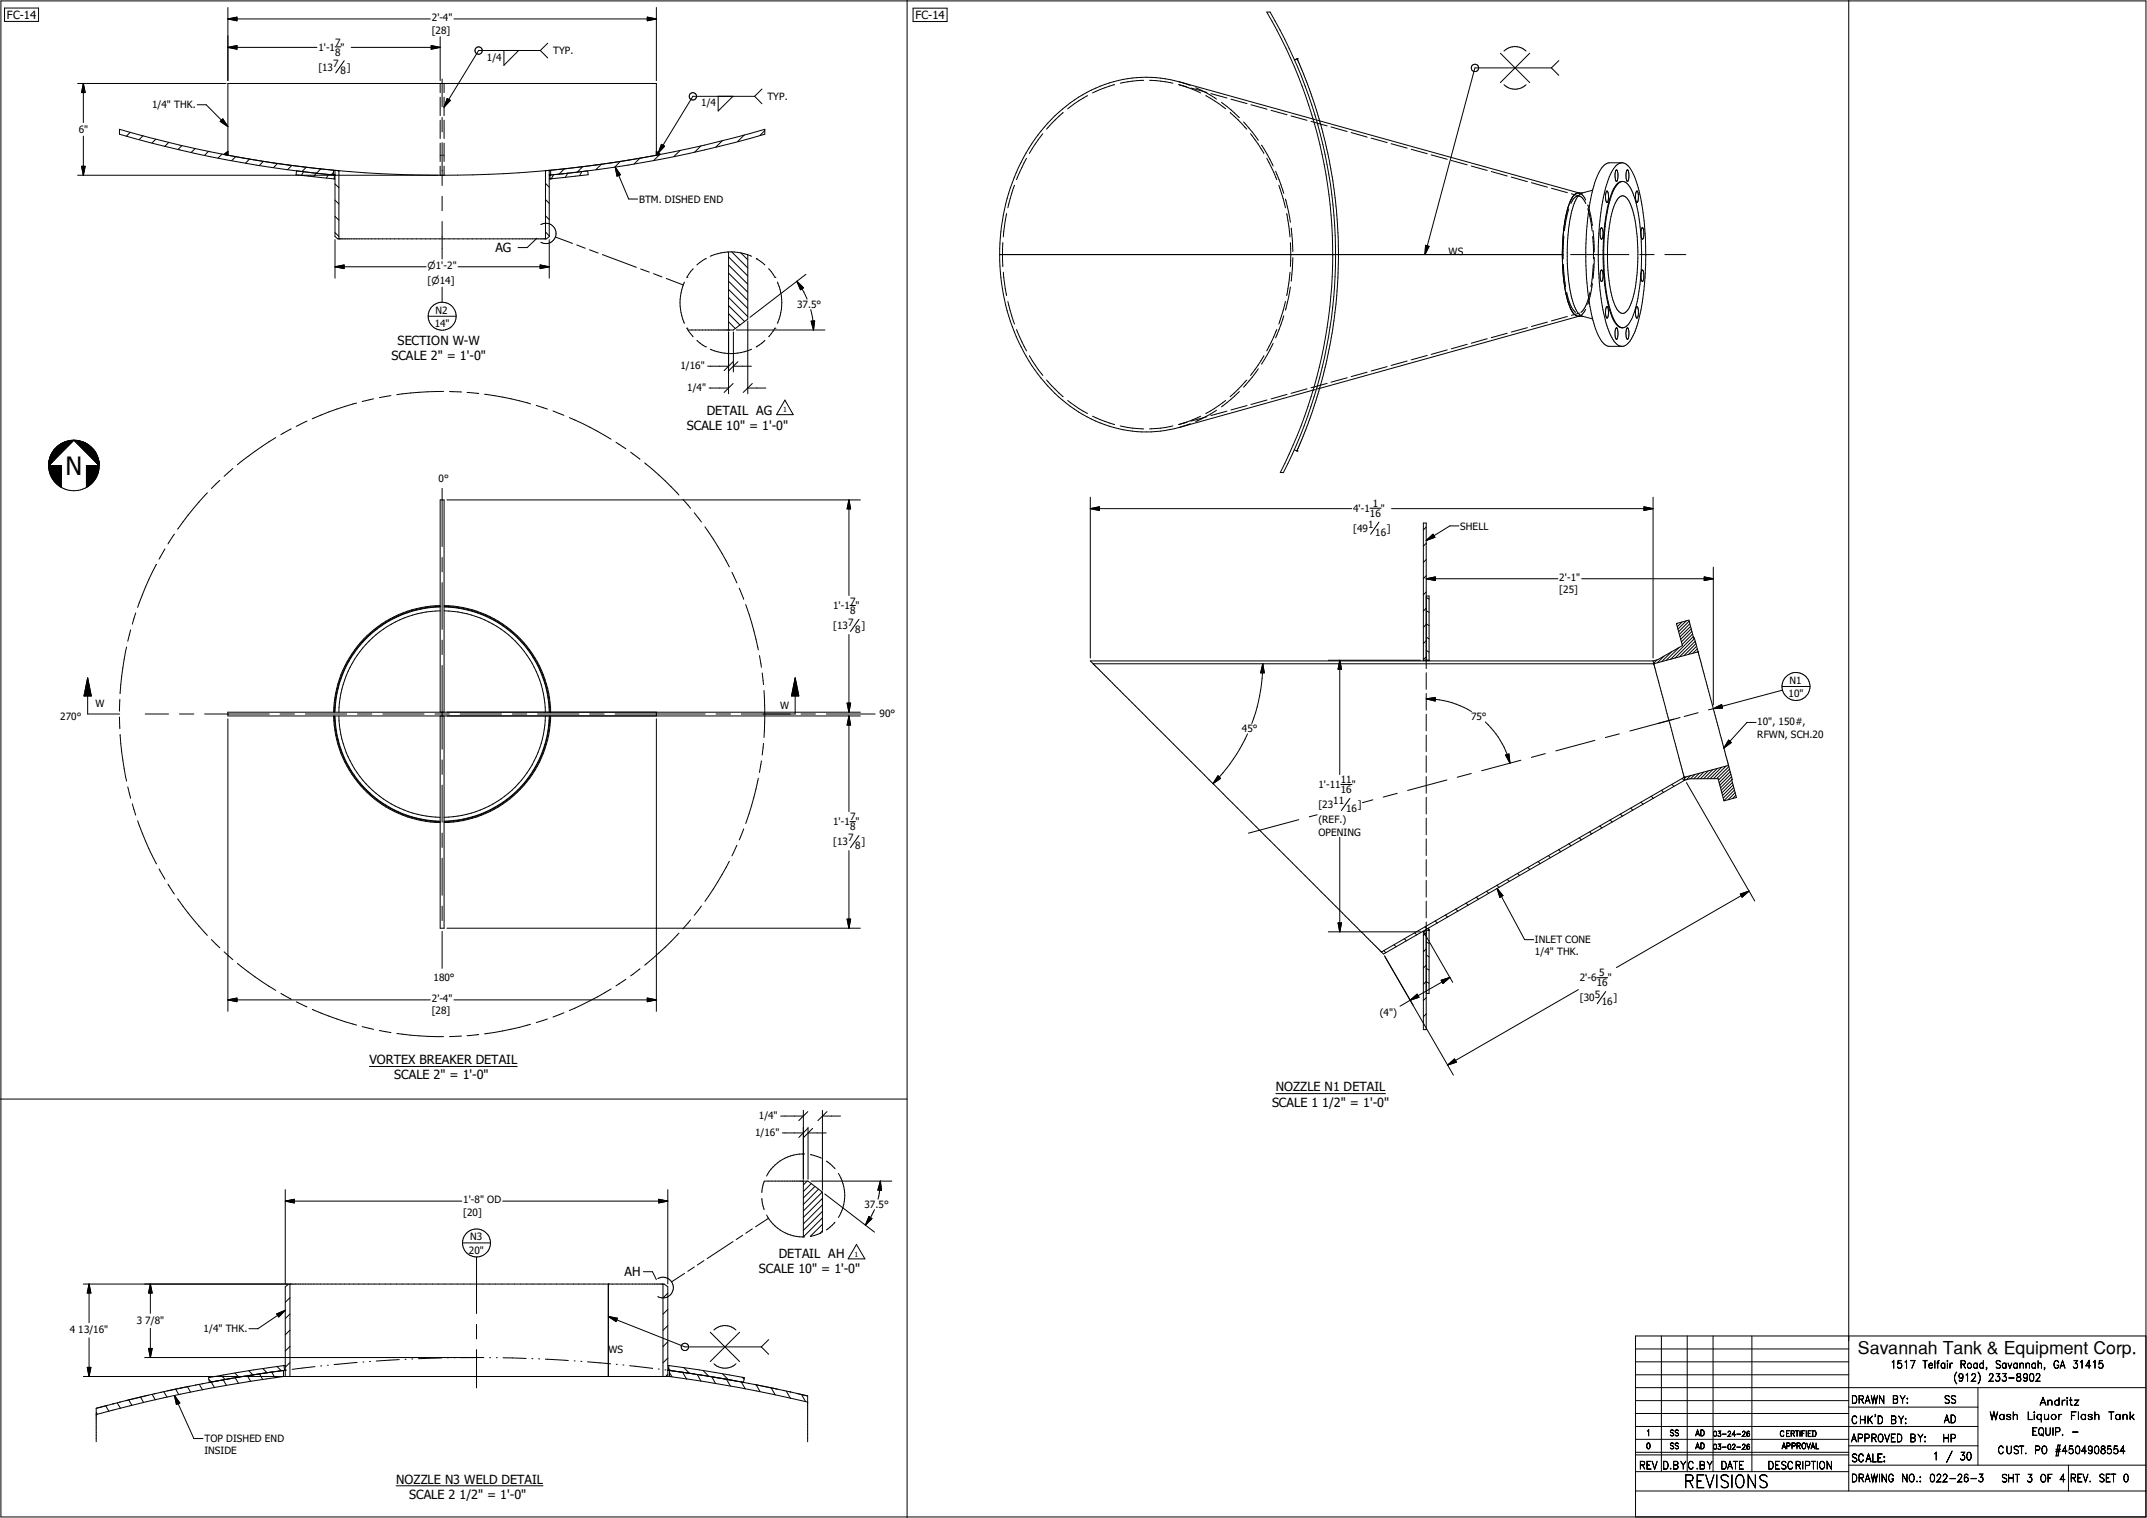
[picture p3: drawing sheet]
<svg xmlns="http://www.w3.org/2000/svg" width="420mm" height="297mm" viewBox="0 0 420 297" stroke-linecap="round" stroke-linejoin="round" font-family="sans-serif">
<g fill="none" stroke="#000" stroke-width=".2">
<path d="M177.4 -.1v297.2M361.6 -.1v291.8M.2 .2h419.6v296.6h-419.6zM.9 1.6h6.6v2.6h-6.6zM15.2 16.3h29M16.3 16.3v7.7M16.3 16.3l.4 1.8h-.7zM44.6 1.5v14.3M44.6 3.7h39.6M44.6 3.7l1.8-.3v.7zM44.6 9.3l1.8-.4v.7zM44.6 9.3h17.4"/>
<path d="M65.6 9.2h1M67.3 11.9l-1.6 2.4M68.7 9.3h17.4M84.4 8.9l1.7 .4-1.7 .3zM86.1 7.2v8.6M86.1 16.3v1.8M86.1 19v3.6M86.5 15.5v5.4M86.9 16.3v1.8M86.9 19v3.6M87.5 19.3l.6 .3-1.2 1.4zM88.8 3.7h39.6"/>
<path d="M98.6 9.9v2.9l2.8-2.9M105.7 9.9h-12.1l-6.7 11.1M105.7 9.9l1.4 1.4M107.1 8.5l-1.4 1.4M126.6 3.4l1.8 .3-1.8 .4zM128.4 1.5v14.3M140.5 18.8v2.9l2.9-2.9M147.6 18.8h-12.1l-6.7 11.1M147.6 18.8l1.4 1.5M149 17.4l-1.4 1.4M178.6 1.6h6.7v2.6h-6.7zM212.7 18.7l-1.7 1-2.1 1.6"/>
<path d="M212.7 18.7h.1M218 16.6l-2.8 .9-1.5 .7M223.7 15.7l-2.2 .2-2.3 .4M224.9 15.7l2.1 .2 2.4 .4M230.6 16.6l1.9 .6 2.4 1M230.6 16.6l1.6 .4M230.7 16a25.1 25.1 0 0 0-25 7.4 38.7 38.7 0 0 0-9.8 31.9 36.2 36.2 0 0 0 12.7 23.6 24.7 24.7 0 0 0 22.1 4.7M230.7 16l2.1 .7M230.7 16l26.6 7.4M233 17.2l3.1 .9M233.9 17.2l2 .9 2.1 1.3M235.9 18.7l2.5 1.6 1.3 1"/>
<path d="M236.9 18.3l3.1 .9M240.8 19.4l3.1 .9M247.8 2.4h.7a94.3 94.3 0 0 1 2.6 90.1h-.7a93.7 93.7 0 0 0-2.6-90.1zM253.7 11.5h.1M253.7 11.5l2 4.7a93.9 93.9 0 0 1 5.9 26.7 89.9 89.9 0 0 1-.1 14 94.9 94.9 0 0 1-7.4 30.4l-.4 .9M253.7 11.5l-.5 .2M293.5 10.4l5.7 5.8M294.2 10a3.1 3.1 0 0 1 4.3 0M294.2 16.6a3.1 3.1 0 0 0 4.3 0M299.2 10.4l-5.7 5.8M303.5 13.3h-15l-9.8 36.5M303.5 13.3l1.4 1.4"/>
<path d="M304.9 11.9l-1.4 1.4M15.2 34.3h70.5M16 32.5h.7l-.4 1.8zM16.3 26.6v7.7M25.5 25.9l-.8 .7M28 26.5l-.8 .8M30.5 27.2l-.8 .8M33 27.8l-.7 .8M35.6 28.5l-.8 .7M38.2 29.1l-.8 .7M38.6 20.5h1.7l4.3 4.3M40.8 29.6l-.8 .8"/>
<path d="M43.1 23.7l.5-.4 1 1.5zM43.4 30.1l-.8 .8M44.1 30.3l6.4 1.1 9 1.3M44.6 30.4l-9.4-2-11.8-3.1v1a222.5 222.5 0 0 0 42 7.9M44.6 30.4v-14.1h83.8v14.1M44.6 30.4l2.9 .5M44.6 29.6l-.8 .6M46.1 30.6l-.8 .8M48.8 31.1l-.8 .8M50.1 31.3l12.4 1.7M51.5 31.6l-.8 .8M54.3 32l-.8 .8"/>
<path d="M57.1 32.4l-.8 .8M58 33.4l-.1 .8 7.5 .8M59.2 33.6l6.1 .6M59.4 33.6l-.4 .7M59.9 32.7l-.8 .9M61.8 33.9l-.4 .7M62.8 33l-.9 .9M64.3 34.1l-.4 .7M65.3 33.7l-.5 .5M65.3 33.3v.9M65.3 34.2h.2M65.4 35h.1"/>
<path d="M65.4 34.2h.1M65.4 34.2v.8M65.5 39.2l.8 .7M65.5 36l.8 .7M66.1 33.4l.2 .2M86.1 23.5v3.6M86.1 28v3.6M86.1 32.5v1.8h.3M86.1 30.4h.3M86.5 23v2.8M86.5 27.9v8.4M86.5 38.4v2.8"/>
<path d="M86.6 30.4h.3M86.9 23.5v3.6M86.9 28v3.6M86.9 32.5v1.8h-.3M106.7 39l.7 .8M106.7 35.9l.7 .7M107.3 33.3l.1 .2M107.4 34.2h.3M107.4 35h.2M107.6 34.2l7.4-.8 .1 .8-7.5 .8zM107.6 35h.1M108.3 34.2l-.5 .8"/>
<path d="M110.4 33l-1 1.1M110.8 33l-3.1 .3v.9M111.1 33.9l-.5 .8M113.5 32.7a224.9 224.9 0 0 0 36.1-7.4v1a225.7 225.7 0 0 1-41.9 7.9M113.8 33.6l-.4 .8M114 32.6l-1 1.1M117.7 32.1l-1.1 1.1M120.3 32.7l2.7 6.2h1.7M120.3 32.7l1.1 1.5-.7 .3zM121.4 31.6l-1.1 1.1M122.9 31.3a226.3 226.3 0 0 1-60.7 1.7M125.2 30.9l-1.1 1.2"/>
<path d="M128.4 30.4l-3 .5M128.4 29.6l.8 .6-.8 .2M129.1 30.2l-1.2 1.2M129.4 28.2l.6 .4-1.2 1.3zM133.1 29.4l-1.3 1.2M137.1 28.5l-1.2 1.3M141.3 27.5l-1.3 1.3M145.6 26.4l-1.3 1.3M149.6 25.6l-1 .9M198.5 36.2l-1.3 4.5M200.8 31l-1.9 4.2M204 26.2l-2.6 3.8"/>
<path d="M208 22l-3.3 3.3M238.9 20l3.5 3M240.6 22l3.3 3.3M243.3 23.8l2.8 3.7M244.6 26.2l2.6 3.8M244.7 20.5l3.2 .9M246.8 28.4l2.2 4.1M247.8 31l2 4.2M248.6 21.6l3.2 .9M249.5 33.5l1.6 4.3M250.2 36.2l1.3 4.5M251.5 39l.9 4.5"/>
<path d="M252.6 22.7l3.1 .8M256.5 23.7l3.1 .9M257.7 23.5l51.2 14.2M260.4 24.8l3.1 .9M264.3 25.9l3.1 .9M268.2 27l3.1 .9M272.1 28.1l3.2 .9M276 29.2l3.2 .9M280 30.3l3.1 .9M283.9 31.4l3.1 .9M287.8 32.5l3.1 .9M291.7 33.6l3.1 .8"/>
<path d="M295.6 34.6l3.2 .9M299.6 35.7l3.1 .9M303.5 36.8l3.1 .9M307.3 39.8a1.65 1.65 0 0 1 1.8-1.4l.4 .3 .7 1.1M307.4 37.9l1.6 .5M307.5 38.7l-.6 1.4M307.7 38.5a17.6 17.6 0 0 0-1.9 7.5l-.2 4.2M308.4 37.8l-.7 .7M308.4 37.8l-.8 .7M308.7 37.7a2.18 2.18 0 0 1 1.5 1.4M308.7 37.7h.9M308.7 37.7l-.3 .1"/>
<path d="M308.9 37.7v.1M311.6 37.2l-2.1 .6a3.9 3.9 0 0 0-1.9 2.9l-.6 2.7a43.7 43.7 0 0 0 0 12.8l.3 1.2a6.9 6.9 0 0 0 2 4.4l2.3 .6M313.7 32.4l.9-.5h2.8a3.9 3.9 0 0 1 2.4 2.7 49.4 49.4 0 0 1 2.1 18.1 35.4 35.4 0 0 1-2.4 13 2.94 2.94 0 0 1-2.2 2.1h-2.4a2.85 2.85 0 0 1-2.2-2.1 37.3 37.3 0 0 1-2.5-13.7v-3.5a42.8 42.8 0 0 1 2.3-14.2l.6-1.1zM314.3 37.4a.85 .85 0 0 1 .4 .9 1.09 1.09 0 0 1-.4 1.3l-.2-.8v-1zM316.1 33.3h.1a.64 .64 0 0 1 .3 .8v.4a.84 .84 0 0 1-.3 1l-.3-1zM316.7 38.7a1.05 1.05 0 0 1 1.7 .3l.2 .3a21.5 21.5 0 0 1 1.8 9.1 28.3 28.3 0 0 1-1.6 11.6 1.4 1.4 0 0 1-1.8 1.2 6.2 6.2 0 0 1-1.9-4l-.1-.5a40.1 40.1 0 0 1-.2-12l.2-1.8a9.3 9.3 0 0 1 1.7-4.2zM317.1 35.5a1.94 1.94 0 0 1 2 1.5 32.8 32.8 0 0 1 2 13.4l-.1 3.1M317.1 35.5a3.4 3.4 0 0 0-1.9 2.5l-.7 2.5-.4 1.9a50.7 50.7 0 0 0 0 14.8l.5 2.5a6.6 6.6 0 0 0 2.3 4.3l.5 .1M317.1 35.6a4 4 0 0 0-1.9 2.6l-.1 .5a41.5 41.5 0 0 0-1.2 15.5 20.5 20.5 0 0 0 2.3 9.2l.6 .5 .6 .2M317.2 31.9a2.91 2.91 0 0 0-2 1.8 36.8 36.8 0 0 0-2.5 12.9 58.8 58.8 0 0 0 1 14.7l.2 .7a10.7 10.7 0 0 0 2.5 5.4l.9 .4M318.3 33.3a.55 .55 0 0 1 .3 .7v.7a.56 .56 0 0 1-.3 .8l-.2-1.1zM320.1 37.4h.2a2.78 2.78 0 0 1 .1 2l-.1 .2a1.89 1.89 0 0 1-.2-2.1z"/>
<path d="M65.5 45.5l.8 .8M65.5 42.3l.8 .8M65.5 46.9v7.5M65.5 52.2h17.9M65.5 52.2l1.8-.4v.8zM66.3 46.7v-13.3l-.8-.1v13l.6 .4h40.8l.5-.4v-13l-.7 .1v13.3M86.5 43.3v7.4M86.5 56.2v2.9M89.6 52.2h17.8M105 46.6l-1.9 1.8h-1.8M105.7 51.8l1.7 .4-1.7 .4zM105.8 43.9a1.99 1.99 0 0 1 3 1.8 1.99 1.99 0 0 1-3 1.7"/>
<path d="M106.7 45.4l.7 .8M106.7 42.2l.7 .8M107.4 46.9v7.5M108.7 46.4l3.3 1.2M112.8 47.9l1.7 .7M115.3 48.9l1.7 .6M117.8 49.8l6.7 2.5M125.3 52.6l1.7 .6M127.8 53.5l1.7 .7M130.3 54.5l3.4 1.3M133.9 55.2a9.9 9.9 0 0 0 0 8.1M134.4 54.3h.1"/>
<path d="M135.6 52.6l-1.2 1.7M138 50.6h.1M138 50.6l-1.7 1.2M138.9 50.1a9.9 9.9 0 0 1 8.1 0M142.5 58.2l3.8 3.8M142.5 55l3.8 3.8M142.5 59.8l3.1 3.1M142.5 56.6l3.8 3.8M142.5 53.4l3.8 3.8M142.5 51.8l3.8 3.8M142.5 50.3l3.8 3.7M142.5 49.3v15.3"/>
<path d="M143.2 49.3l3.1 3.1M144.9 49.5l1.4 1.3M146.3 49.8v12.6l-2.8 2.2h-8.9M148 50.6h.1M148 50.6l1.6 1.2M150.4 52.6l1.2 1.7M151.6 54.3h.1M152.1 55.2a9.9 9.9 0 0 1 0 8.1M155.9 55l1.3 2.1 .7 1.4M155.9 55l1.3 1.3-.6 .4zM157.7 53.7l-11 8.4M195.6 49.8h65.5"/>
<path d="M196.2 47.5v4.6M196.3 53.3l.6 4.5M196.9 41.8l-.6 4.6M197.2 59l1.3 4.4M251.5 59l-1.3 4.4M251.7 41.8l.6 4.6M252.3 53.3l-.6 4.5M252.4 56.2l-.9 4.5M252.4 47.5l.1 2.3M252.5 49.8h.1M252.5 49.8l-.1 2.3M252.6 44.6l.3 4.6"/>
<path d="M252.9 50.4l-.3 4.6M261.4 49.8h44.3M278.9 48l.7 .2-.9 1.6zM305.6 48.4a39.1 39.1 0 0 0 .9 9.6M305.6 50.5v.7M305.7 51.6v.7M305.7 47.3v.7M305.7 52.6l.2 2M305.7 49.8h.1M305.8 51.7l.4 4.4M305.8 45.7l-.1 1.3M305.9 46.3l-.1 4.3"/>
<path d="M305.9 55l.2 1.3M306.1 43.4l-.3 1.9M306.1 56.4l.8 3.1M306.5 57.2a7 7 0 0 0 1.7 3.9M306.6 58.5a6.2 6.2 0 0 0 1.6 3.2M306.6 41.1l-.4 1.7M306.9 40.2l-.2 .5M306.9 40.8l-.6 2.6-.3 1.8M307 59.8l.8 1.5M307.2 49.8h11.4M310.6 40.8l.5 2 .4 2.4M310.6 40.1l.9 4"/>
<path d="M311 57.2l-.1 .4a6.2 6.2 0 0 1-1.7 3.5M311.5 55.5l-.9 4.1M311.6 46.3l.1 4.3M311.6 45.1l.3 4.2M311.7 51.7l-.5 4.4M311.9 50.3l-.3 4.2M313.2 44.6a.48 .48 0 0 1 .4 .7v.4a1.06 1.06 0 0 1-.4 1.1l-.2-.8v-.9zM313.2 52.9a.56 .56 0 0 1 .4 .7v.5a.78 .78 0 0 1-.4 .9l-.2-.8zM320.8 49.8h2.8M321 53.5l-.1 1.5a18.9 18.9 0 0 1-2.3 8.4l-.6 .5-.6 .2M321.2 52.9a.67 .67 0 0 1 .4 .8v.6a.53 .53 0 0 1-.4 .7l-.2-1.3zM321.2 44.6l.3 .2 .1 .5v.8l-.2 .7a.55 .55 0 0 1-.4-.8l.1-1z"/>
<path d="M325.7 49.8h4.1M69.7 78.9l-3.8 1.1-4.8 1.9M73.1 78l-2.3 .6M76.5 77.4l-2.3 .4M83.7 61.9h5.5M86.8 76.6l-4.8 .2-4.4 .4M87.9 76.6l2.3 .1M91.4 76.8l2.2 .2M94.8 77.1l5.2 .9 3.8 1M104.9 79.3l2.2 .7M134.4 64.2h.1M134.4 64.2l1.2 1.7"/>
<path d="M136.3 66.6l1.7 1.2M138 67.8h.1M138.4 71.7h4.1M138.7 75.9h3.8M138.9 68.3a9.9 9.9 0 0 0 8.1 0M142.5 64.6h.1M142.5 64.5v.1M142.5 63l1.3 1.3M142.5 61.4l2.3 2.2M142.5 64.9v12.1M143.4 70.8l-1.7 1.7M143.4 75l-1.7 1.8"/>
<path d="M143.5 71.7h3.5M143.5 64.9v7.9M144 64.6h17.4M144.3 70.8l-1.7 1.7M146.3 62.8v14.2M146.3 75.9h3.5M147.2 75l-1.8 1.8M148 67.8h.1M149.6 66.6l-1.6 1.2M151.6 64.2h.1M151.6 64.2l-1.2 1.7M153.5 78.3l1.7 2.8h-3.3z"/>
<path d="M158.6 60.6l.3 1.5 .2 2.5M158.7 62.8h.7l-.3 1.8zM198.9 64.5l1.9 4.2M201.4 69.6l2.6 3.9M204.7 74.3l3.3 3.3M208.9 78.4l2.1 1.5 1.7 1M239.7 78.4l-2.1 1.5-1.7 1M242.4 76.6l-3.5 3M243.9 74.3l-3.3 3.3M243.9 79.4l-3.1 .8M246.1 72.2l-2.8 3.6M247.2 69.6l-2.6 3.9"/>
<path d="M247.9 78.3l-3.2 .8M249 67.2l-2.2 4M249.8 64.5l-2 4.2M251.1 61.8l-1.6 4.3M251.8 77.2l-3.2 .9M255.7 76.1l-3.1 .9M257.3 76.2l-26.6 7.4M259.6 75l-3.1 .9M263.5 73.9l-3.1 .9M267.4 72.8l-3.1 .9M271.3 71.7l-3.1 .9M275.3 70.6l-3.2 .9"/>
<path d="M279.2 69.5l-3.2 .9M283.1 68.5l-3.1 .8M287 67.4l-3.1 .9M290.9 66.3l-3.1 .9M294.8 65.2l-3.1 .9M298.8 64.1l-3.2 .9M302.7 63l-3.1 .9M306.6 61.9l-3.1 .9M307.8 61.4l.4 .3M308.2 61.7l.5 .2M308.7 61.9h.9M308.9 61.9l-51.2 14.2"/>
<path d="M309 61.3l-1.6 .4M310.2 60.5a2.23 2.23 0 0 1-1.5 1.4M314.2 60.1l.1-.1a1.12 1.12 0 0 1 .4 1.3l-.3 .9a.89 .89 0 0 1-.3-.9zM316.1 64.2h.1a.76 .76 0 0 1 .3 .9 1.23 1.23 0 0 1-.3 1.3l-.3-.8v-.9zM318.3 64.2l.1-.1 .1 .3 .1 1.1a.66 .66 0 0 1-.3 .9l-.2-1.1zM320.1 60a.56 .56 0 0 1 .4 .8l-.1 1-.2 .5-.3-1.2zM9.5 91.1h2.5v4.3M9.5 91.1a4.9 4.9 0 0 0 5 4.9 4.9 4.9 0 0 0 4.9-4.9M14.5 86.1l4.9 5M14.5 86.1l-5 5M14.5 86.1a5 5 0 0 1 4.9 5M14.5 86.1a5 5 0 0 0-5 5"/>
<path d="M19.4 91.1h-2.5v4.3M40.6 96.4l-3.8 4.4-2.1 2.7M43 94l-1.6 1.6M45.5 91.7l-1.7 1.5M53.9 85.6l-4 2.7-3.5 2.6M56.9 83.9l-2 1.1M60 82.4l-2 1M86.5 95.6v11.3M87.4 97.8h80.9M108.2 80.4l2.1 .9M111.4 81.7l4 1.9 4.1 2.3M120.5 86.5l1.9 1.3"/>
<path d="M123.4 88.5l1.8 1.3M126.1 90.6l4 3.5 2.7 2.8M133.6 97.7l1.5 1.7M166.1 97.8v18.7M166.1 97.8l.3 1.8h-.7zM212.7 80.9h.1M213.3 99.5h51.1M213.3 99.5l1.8-.3v.7zM213.3 97.3v31.5M213.7 81.4l1.5 .7 2.8 1M219.2 83.3l2.3 .5 2.2 .1M229.4 83.3l-2.4 .5-2.1 .1"/>
<path d="M232.2 82.6l-1.6 .5M232.8 82.9l-2.1 .7M234.9 81.4l-2.4 1-1.9 .7M236.1 81.5l-3.1 .9M238 80.3l-1.2 .7-2.9 1.5M240 80.4l-3.1 .9M253.2 88l.5 .2M253.7 88.2h.1M268 99.4h2.2M272.2 99.5h51.2M321.6 99.2l1.8 .3-1.8 .4zM323.4 97.3v31.5"/>
<path d="M26.5 119.9l-.6 2.2M30.6 110.4h.1M30.6 110.4l-2.2 4.5-1.5 3.9M32.3 107.4l-1.2 2M34.1 104.5l-1.2 1.9M86.1 118.5a21.2 21.2 0 0 0-20.8 20.8M86.1 118.6a21.1 21.1 0 0 0-20.7 20.7M86.1 118.8a21 21 0 0 0-20.6 20.5M86.1 119.5a20.2 20.2 0 0 0-19.8 19.8M86.5 109.1v2.8M86.5 114v9.1M86.9 118.5a21.2 21.2 0 0 1 20.8 20.8"/>
<path d="M86.9 118.6a21.1 21.1 0 0 1 20.7 20.7M86.9 118.8a21 21 0 0 1 20.5 20.5M86.9 119.5a20.2 20.2 0 0 1 19.8 19.8M135.8 100.3l1.4 1.8M137.9 103.1l2.5 3.8 2.3 4M143.2 112l.9 2M144.6 115.1l.9 2.1M145.9 118.3l1.1 3.5 1.3 5.4M166.3 118.5h1M269.7 102.2l-1.6 2.3M279 103.1l-.6 .6M279 106.3l-.6 .6"/>
<path d="M279 109.5l-.6 .5M279 112.7l-.6 .5M279 115.8l-.6 .6M279 119l-.6 .6M279 119.5l.6 .3M279 116.9l.6 .3M279 116.6h.6v12.6M279 113.2h25.7M279 113.2l1.8-.3v.7zM279 105.7l1.3-1.2 .4 .6zM285.4 102.9h-1.8l-4.6 2.8M309.4 113.2h25.8"/>
<path d="M333.4 112.9l1.8 .3-1.8 .4zM335.2 111v26.9M17.1 132.6v7.1h6.3M17.1 132.6l.8 3.6h-1.5zM23.4 136.8v2.3M24.8 126.6l-1 5.7-.3 3.4M25.6 123.2l-.6 2.3M28.4 139.7h4.6M35.1 139.7h2.8M40 139.7h12.7M54.8 139.7h2.8M59.7 139.7h8.1"/>
<path d="M69.9 139.7h2.8M74.9 139.7h8.1M85.1 139.7h2.8M86.1 139.3v-41.5h.8v41.5M86.5 125.3v2.8M86.5 130.2v16.4M90 139.7h8.1M100.2 139.7h2.8M105.2 139.7h8.1M115.4 139.7h2.8M120.3 139.7h17.6M128.4 139.3v.8"/>
<path d="M140.1 139.7h2.8M148.6 128.3l.3 2.3M149.1 131.7l.3 2.3M149.5 135.1l.1 4.6-.1 4.6M155.5 132.6v7.1h-10.5M155.5 132.6l.8 3.6h-1.5zM156.7 139.7h2.8M161.6 139.7h9.6M165.7 137.6h.7l-.3 1.7zM166.1 124.2v15.1M168 121.2l-1.6 2.3M168.3 139.3h-123.7v.8h123.7"/>
<path d="M213.8 129.9h109.7M213.9 129.9l56.3 56.4M247 129.9a33.9 33.9 0 0 1-2.1 11.7M247 129.9l.3 1.8h-.7zM259.8 129.2h18.1M262.1 129.2v22.3M262.1 129.2l.3 1.7h-.7zM278.4 129.2v-26.9h.6v28.5M278.4 129.2v.1M278.4 129.2h1.2M279 129.2h.1M279 122.2l-.6 .5"/>
<path d="M279 125.4l-.6 .5M279 128.5l-.6 .6M279 127.3l.6 .3M279 124.7l.6 .3M279 122.1l.6 .3M279 131.6v3.3M279 135.7v3.2M279 139.8v3.2M279 129.2v.1M279 136.7a16.7 16.7 0 0 1 8.8 2.5M279 136.7l1.8-.2-.1 .7zM279.6 129.2l-.1 .1"/>
<path d="M323.4 129.3h-110.1l.6 .6M323.4 129.3l.1 .6M323.5 129.9l6 22.2M324.1 129.1l-.6 .7M325.5 128.4l-1.3 1.3M327 127.5l-1.9 1.9M328.1 121.9l-.1 .2M328.4 126.7l-2.5 2.5M329 121.7l-.9 .9M329.9 121.5l-1.7 1.6M330.4 121.5l-2 2.1M330.6 122l-2.1 2.1"/>
<path d="M330.7 122.6l-2.1 2M330.8 123l-2 2.1M331 123.5l-2.1 2.1M331.1 124.1l-2 2M331.2 124.5l-4.4 4.5M331.5 124.9l-3.8 3.9M331.6 125.5l-3.1 3M331.7 125.9l-2.3 2.4M331.9 126.4l-1.6 1.6M332 127l-.9 .8M332.2 127.4l-.2 .2M332.2 127.5l-1.8-6.2-2.5 .7 1.2 4.3-4.8 2.8-.9 .2"/>
<path d="M332.2 127.5l-8.7 2.4M332.2 127.6l3 11.1M332.2 127.5v.1M332.2 139.4l-2.7 .8M335.2 138.7l2.9 11M335.2 138.7l-1 .2M336.9 138.1l-.1-.3-1.3 .7M336.9 138.3l.1 .2-1.5 .1M348.6 134.3h5.5M348.7 135l-13.5 3.7M23.4 140.3v2.3M23.5 143.7l.3 3.4 1 5.7"/>
<path d="M25 154l.6 2.2M25.9 157.3l.6 2.2M44.6 140.6v57.3M65.3 140.1a21.2 21.2 0 0 0 20.8 20.8M65.4 140.1a21.1 21.1 0 0 0 20.7 20.7M65.5 140.1a20.9 20.9 0 0 0 20.6 20.6M66.3 140.1a20.2 20.2 0 0 0 19.8 19.8M86.1 140.1v41.5h.8v-41.5M86.5 148.7v2.8M86.5 153.6v7.3M106.7 140.1a20.2 20.2 0 0 1-19.8 19.8M107.4 140.1a21 21 0 0 1-20.5 20.6"/>
<path d="M107.6 140.1a21.1 21.1 0 0 1-20.7 20.7M107.7 140.1a21.2 21.2 0 0 1-20.8 20.8M128.4 140.6v57.3M148.3 152.3l-1.3 5.3-1.1 3.5M148.9 148.9l-.3 2.2M149.4 145.4l-.3 2.3M166.1 140.1v18.7M166.1 140.1l.3 1.8h-.7zM238.3 151.8l.5 .5-1.5 1zM244 143.6a32.8 32.8 0 0 1-6.7 9.7M257.7 159.4l-1.6 .4M262.3 153.5h2.2"/>
<path d="M264.1 156.2l-1.7 2.4M268.6 156.5l-2.1 .6M273.3 155.2l-2.7 .8M279 143.8v3.3M279 147.9v3.2M279 151.9v3.3M279 156v3.3M283 152.6l-7.6 2.1M287.8 151.3l-2.7 .8M290.5 141.3a16.9 16.9 0 0 1 4.9 8M294.5 147.7l.7-.2 .2 1.8zM297.5 148.7l-7.7 2.1"/>
<path d="M302.3 147.4l-2.7 .8M312 144.9l-7.7 2M316.8 143.6l-2.8 .7M317 159.3l.4 .4M319 158.1l.4 .4M321 157l.4 .4M323 155.8l.4 .4M325 154.6l.4 .4M327 153.5l.5 .4M327.4 140.7l-1 .3M328.6 140.4l-9.8 2.6M329.1 152.3l.4 .4"/>
<path d="M329.5 152.1l.1 .5M329.5 152.1l-59.3 34.2M329.6 152.6l-59 34.1-.4-.4M329.8 152l-.3 .3M329.9 153.1l13.4 23.2M330.7 151.7l-.8 .9M331.6 151.5l-.9 .9M332.4 151.3l-1.1 1.1M333.3 151.1l-1.3 1.3M334.2 150.8l-1.6 1.6M335 150.6l-1.7 1.8M335.9 150.4l-2 2"/>
<path d="M336.8 150.1l-2.3 2.3M337.6 149.9l-2.4 2.5M338.1 149.8l1.6 6.2-2.5 .7-1.1-4.3h-5.5l-1 .2M338.1 149.8l-8.6 2.3M338.1 149.7v.1M338.2 144.8l.5 .5-1.5 1.1zM338.2 150l-2.4 2.4M338.3 150.5l-2.1 2.1M338.5 151l-2.2 2.1M338.6 151.5l-2.2 2.1M338.7 152l-2.1 2.2M338.8 152.6l-2.1 2"/>
<path d="M338.9 153.1l-2.1 2M339 153.6l-2 2.1M339.1 154.1l-2 2M339.3 154.6l-2.1 2M339.4 155.1l-1.4 1.4M339.5 155.6l-.6 .6M343.5 141.4h-1.8l-4.5 5M26.9 160.6l2.2 5.4 1.5 3M30.6 169h.1M31.1 170l1.2 2M32.9 173l1.2 1.9M34.7 175.9l3.1 4 2.8 3.1"/>
<path d="M86.5 163v2.8M86.5 167.9v7.3M86.5 177.3v2.8M135.1 180l-1.5 1.7M137.2 177.3l-1.4 1.8M142.7 168.5l-2.3 4.1-2.5 3.8M144.1 165.4l-.9 2.1M145.5 162.2h.1M145.5 162.2l-.9 2.1M165.7 179.8h.7l-.3 1.8zM166.1 166.4v15.2M166.3 160.8h1"/>
<path d="M168 163.5l-1.6 2.3M254.1 160.4l-9.9 2.6M262.1 163.8v18.5M279 160.1v3.2M279 164.1v3.3M279 168.2v3.3M279 172.3v3.2M279 176.3v3.3M282.8 179l.4 .4M284.8 177.9l.4 .4M286.8 176.7l.4 .4M288.8 175.5l.4 .5"/>
<path d="M290.8 174.4l.4 .4M292.8 173.2l.4 .4M292.9 173.8l5.3 10.1h1.8M292.9 173.8l1.1 1.4-.6 .4zM294.8 172.1l.4 .4M296.8 170.9l.5 .4M298.9 169.7l.4 .4M300.9 168.6l.4 .4M302.9 167.4l.4 .4M304.9 166.2l.4 .5M306.9 165.1l.4 .4M308.9 163.9l.4 .4"/>
<path d="M310.9 162.8l.5 .4M313 161.6l.4 .4M315 160.4l.4 .4M340.4 174.9l1.7-.6-1.3 1.2zM342.1 174.3l-25.9 15M41.4 183.8l1.6 1.6M43.8 186.2l1.7 1.6M44.6 195.6l1.8-.3v.7zM44.6 195.6h39.6M46.4 188.5l3.5 2.6 4 2.7M54.9 194.4l2 1.1M58 196l2 1"/>
<path d="M61.1 197.5l4.8 1.9 3.8 1.2M86.5 182.2v7.3M87.4 181.6h80.9M88.8 195.6h39.6M107.1 199.4l-2.2 .7M110.3 198.2l-2.1 .8M119.5 193.5l-4.1 2.3-4 1.9M122.4 191.6l-1.9 1.3M125.2 189.6l-1.8 1.3M126.6 195.3l1.8 .3-1.8 .4zM132.8 182.6l-2.7 2.7-4 3.6M259.8 182.3h18.1"/>
<path d="M261.7 180.6h.7l-.3 1.7zM270.7 186l.4 .4M270.8 187l5.6 9.7M270.9 187.2l13.4 23.1M272.7 184.8l.4 .4M274.7 183.7l.4 .4M275.8 195.7l1.4-1.2 .4 .6zM275.8 195.7l-1.9 1.2M276.7 182.5l.4 .4M278.4 182.2v.1M278.4 182.3h.1M278.6 182.5l5.6 9.7"/>
<path d="M278.7 181.4l.4 .4M279 181.9v.1M279 182.5l-.6 .6M279 185.7l-.6 .5M279 188.9l-.6 .5M279 192l-.6 .6M279 195.2l-.6 .6M279 198.4l-.6 .5M279 192.1l.6 .3M279 189.5l.6 .3M279 186.9l.6 .3M279 184.3l.6 .3"/>
<path d="M279 180.4v21.1h-.6v-19.2M279.4 181.6l.2 .3v12.5h-.6M279.6 182h-.6l-.6 .3M280.7 180.2l.5 .4M281.9 191.8l1.7-.6-1.3 1.2zM283.6 191.2l-7.8 4.5M308.8 193.6l-25.6 14.8M312.3 191.3h2.2M314.1 194l-1.7 2.4M-.1 215h177.5M70.8 200.9l2.3 .5M72.3 208.7h28.9"/>
<path d="M74.2 201.6l2.3 .4M77.6 202.2l4.4 .5 4.8 .1M90.2 202.7l-2.3 .1M93.6 202.4l-2.2 .2M103.8 200.4l-3.8 1-5.2 .9M152.7 218.4h4.4M157.1 217.3v13.4M158 217.5l-1.7 1.8M160.9 217.3v15.6M160.9 218.4h3.5M161.8 217.5l-1.8 1.8M249.6 214h21.4"/>
<path d="M283.2 208.4l1.3-1.2 .4 .6zM55.8 232.8v18.4M55.8 235h34.5M55.8 235l1.8-.3v.7zM98.3 235h32.3M128.9 234.7l1.7 .3-1.7 .4zM130.6 232.8v18.4M149 234.5l.5 2.2M149.5 231.1l-.5 2.2M149.5 231.1h8.6l2.8 2.2v7.8M150 237.7a8.1 8.1 0 0 0 7.4 4.3M150.3 238.4l-2.5 1.6"/>
<path d="M153 221.7h4.1M157.1 231.1v10.9l3.8-3.7M157.4 225.8a8.1 8.1 0 0 0-7.4 4.3M157.9 231.1l-.8 .8M158 220.8l-1.7 1.8M158.1 221.7h3.5M158.1 220.6v10.1M158.5 225.9l2.2 .7M158.6 231.1h15.8M158.7 231.6l-1.6 1.5M159 220.8l-1.8 1.8M159.4 232.1l-2.3 2.3"/>
<path d="M160.1 232.7l-3 3M160.9 233.2l-3.8 3.7M160.9 239.6l-2.4 2.3 2.2-.7M160.9 237l-3.8 3.7M160.9 235.7l-3.8 3.8M160.9 234.5l-3.8 3.7M161.3 233.6l9.8 7.5M161.6 227.2l1.7 1.5M163.3 239.1l-1.7 1.5M164 229.6a8.1 8.1 0 0 1 0 8.6M170 238l.6 .4-1.3 1.3zM171.1 236.7l-.8 1.5-1 1.5"/>
<path d="M172.2 231.1l-.1 1.8-.3 1.7M172.2 231.1l.2 1.8-.7-.1zM16.3 251.2h40.1M17.4 251.2l.4 1.8h-.7zM17.4 251.2v7.6M29.4 251.2v5.8M29.4 259.9v5.7M29.4 251.2l.4 1.8h-.7zM54.1 257.1l1.7-.7-1.3 1.3zM55.8 256.4l-5.4 3.6h-1.7M56.7 257.1l-.9 .9M56.7 253.9l-.9 .9"/>
<path d="M56.7 251.2v18.1M90.5 243.2h5.4M93.2 245.9v11.1M93.2 259.1v2.9M119 251.2h.1M119 251.2v18.1M119 257.6l15 5.9h14.9M119 257.6l1.8 .3-.3 .7zM125.9 248.8h1.7l.8 1.6M128.7 250.2a2.02 2.02 0 0 1 2.9 1.2 2.02 2.02 0 0 1-1.9 2.6M128.7 253.7l1 .3M129.7 251.2v18.1"/>
<path d="M130.6 259.4l-.9 .9M130.6 256.2l-.9 .9M130.6 253l-.9 1M133.9 249.2l-2.5 1.6M135.8 247.9l-1.3 .8M137.7 246.7l-1.3 .8M143.4 242.9l-5.1 3.4M145.3 241.7l-1.3 .8M147.2 240.4l-1.3 .9M160.9 240.8l-.5 .5M167.5 243.5l1.7 2.8h-3.3zM16.3 269.3h114.7"/>
<path d="M17.1 267.5h.7l-.4 1.8zM17.4 261.8v7.5M18.8 276.3l.2 .4M18.8 275.5v6.6M20.7 275.1l.6 1M21 275l-2.2 .5M22.1 274.7l-3.3 .8M22.3 274.6l-.2 .1M22.9 274.5l.7 1M23.5 274.3l-.1 .1M25.2 273.9l.6 1.1M27.5 273.4l.6 1"/>
<path d="M28.3 265.6h64.5M29 273l-4.4 1M29.1 263.8h.7l-.4 1.8zM29.8 272.8l.6 1.1M30.3 272.7h-.2M31.6 272.4h-.2M32 272.3l-9.9 2.4M32.1 272.3l.6 1.1M34.1 273l3.8 8.5h1.8M34.1 273l1.1 1.5-.7 .3zM34.4 271.8l.6 1.1M36.7 271.3l.6 1.1"/>
<path d="M37.1 271.2l-4.4 .9M38.4 271h-.2M39 270.9l.6 1M39.7 270.7h-.2M40.9 269.9l.5 .5M41.3 270.4l.7 1.1M42 270.3l-10 2M42.2 270.2l-1.4 .3M43.3 269.1l.8 .8M43.7 270l.6 1.1M45.9 268.7l.9 .8M46 269.6l.7 1.1"/>
<path d="M46.6 269.5h-.2M47.9 269.3h-.3M48.4 269.2l.6 1.1M48.7 268.2l.8 .8M50.8 268.8l.6 1.1M51.4 267.8l.9 .8M53.2 268.5l.6 1.1M53.4 268.4l-4.4 .7M54.2 267.4l.8 .8M54.7 268.3h-.2M55.4 268.2h.1M55.4 268.2v1.1a277.5 277.5 0 0 0-36.6 7.5"/>
<path d="M55.4 268.2h.4M55.5 267.2l-5.9 .8-8.8 1.6 .2 .9 7.7-1.4 6.7-.9M55.5 267.2l.2 .9M55.5 267.2h.3M55.7 268.1l-11.8 1.8M55.7 268.1h.1M55.8 269.3v-17.5l.7-.6h73.4l.7 .6v17.5M55.9 268.1h.1M56.7 266.6l-.9 .9M56.7 263.4l-.9 .9M56.7 260.3l-.9 .9M61.6 267.4l-4.5 .5"/>
<path d="M62.9 267.2l-.2 .1M64.1 267.1h.1M69.8 266.6l-4.4 .4M71.2 266.5h-.2M72.5 266.4h-.2M78.1 266l-4.5 .3M79.4 265.9l-.2 .1M80.5 265.9h.2M86.4 265.7l-4.5 .1M87.5 265.7h.2M89 265.6l-.2 .1M93.2 264.1v7.5"/>
<path d="M94.6 265.6h-4.5M95.8 265.6h.2M97.1 265.6h.2M98.4 265.7l4.5 .1M104 265.8h.2M105.4 265.9h.2M106.7 265.9l4.5 .3M112.3 266.3h.2M113.6 266.4h.2M114.9 266.5l4.5 .3M119 269.3h.1M120.5 266.9l.3 .1"/>
<path d="M121.9 267.1h.1M123.2 267.2l4.5 .5M128.8 267.9h.2M130.1 268l.2 .1M130.6 268.9l-.4 .4M130.6 265.7l-.9 1M130.6 262.5l-.9 1M130.6 268.2h.4M130.6 267.2h.3M130.6 268.1h.1M130.7 268.1l10.5 1.6M130.8 267.7l.4 .5"/>
<path d="M130.9 267.2l2.9 .4M130.9 267.2l-.2 .9M131 269.3h.1M131 268.2h.1M131 268.6l.5 .8M131 269.3l13.5 2.2 13.5 2.8M131 268.2l3.4 .4M131 268.2v1.1M131.4 268.2l4.4 .6M133.6 268.5l.7 1.3M133.8 267.6l1.1 1.1M133.8 267.6l11.8 2-.2 .9-4.2-.8"/>
<path d="M136.4 268.9l.7 1.4M137 269h.2M137.5 268.2l1.2 1.1M137.8 269.1l3.4 .6M138.3 269.2h.2M138.9 260.7l5.8 5.7M139.2 269.4l.8 1.3M139.6 266.8a3.1 3.1 0 0 0 4.4 0M139.6 260.2a3.1 3.1 0 0 1 4.4 0M141.4 268.8l1.1 1.2-2.9-.6M142.1 269.9l.8 1.3M144.5 270.3l3.4 .6"/>
<path d="M144.7 260.7l-5.8 5.7M145 270.4l.8 1.4M145.1 270.4h.2M145.2 269.5l.4 .4M146.4 270.7h.2M147.7 270.9h.2M147.9 271l.8 1.3M147.9 270.9l10.1 2.2M148.9 263.5l1.5 1.5M150.4 262.1l-1.5 1.4M150.8 271.6l.9 1.3M151.3 271.6l.8 .2"/>
<path d="M153.2 272l.2 .1M153.8 272.2l.8 1.4M154.5 272.3l.2 .1M155.8 272.6l2.2 .5M156.8 272.9l.8 1.3M158 273.1v9M319.9 279.1h67M319.9 271.5h99.9M319.9 276.6h41.7M319.9 274h41.7M319.9 269h41.7M319.9 266.5h41.7"/>
<path d="M319.9 263.9h41.7M325 261.4v26.5M330 261.4v26.5M335.1 261.4v26.5M342.7 261.4v26.5M361.6 275.3h25.3M386.9 271.5v15.2M419.8 261.4h-99.9v35.4M77.5 290.7h28.7M319.9 291.7h99.9M319.9 287.9h41.7M319.9 284.2h41.7"/>
<path d="M319.9 284.7h41.7M319.9 281.6h41.7M361.6 282.9h25.3M361.6 286.7h58.2M404.6 286.7v5"/>
<circle cx="93.6" cy="9.9" r=".72"/>
<circle cx="135.5" cy="18.9" r=".73"/>
<circle cx="288.5" cy="13.3" r=".72"/>
<circle cx="86.5" cy="61.9" r="2.74"/>
<circle cx="351.3" cy="134.3" r="2.74"/>
<circle cx="93.2" cy="243.2" r="2.74"/>
<circle cx="134" cy="263.5" r=".72"/>
</g>
<g fill="#000" stroke="#000" stroke-width=".2">
<path d="M16.3 16.3l.4 1.8h-.7zM44.6 3.7l1.8-.3v.7zM44.6 9.3l1.8-.4v.7zM84.4 8.9l1.7 .4-1.7 .3zM87.5 19.3l.6 .3-1.2 1.4zM126.6 3.4l1.8 .3-1.8 .4zM16 32.5h.7l-.4 1.8zM43.1 23.7l.5-.4 1 1.5zM43.8 30.2l.8-.6v.8zM120.3 32.7l1.1 1.5-.7 .3zM128.4 29.6l.8 .6-.8 .2zM129.4 28.2l.6 .4-1.2 1.3z"/>
<path d="M65.5 52.2l1.8-.4v.8zM105.7 51.8l1.7 .4-1.7 .4zM155.9 55l1.3 1.3-.6 .4zM278.9 48l.7 .2-.9 1.6zM158.7 62.8h.7l-.3 1.8zM9.5 91.1h2.5l-2.5 .3zM13.7 86.2h.4l-4.6 4.9zM13.4 86.3l.3-.1-4.2 4.9zM12.6 86.5l.4-.1-3.5 4.7zM12.3 86.6l.3-.1-3.1 4.6zM11.7 87l.3-.2-2.5 4.3zM11.4 87.2l.3-.2-2.2 4.1z"/>
<path d="M10.8 87.7l.3-.2-1.6 3.6zM10.8 87.7l-1.3 3.4 1.1-3.1zM10.4 88.3l-.9 2.8 .7-2.5zM10.2 88.6l-.7 2.5zM9.9 89.3l-.4 1.8zM9.7 89.6l-.2 1.5zM9.6 90.3l-.1 .8zM9.6 92l2.4-.9-2.3 1.2zM9.7 90l-.2 1.1zM9.9 92.9l2.1-1.8-2 2zM10 88.9l-.5 2.2zM12 91.1l-1.6 2.8-.1-.2z"/>
<path d="M10.6 88l-1.1 3.1zM12 91.1l-1 3.5-.2-.2zM11.1 87.5l.3-.3-1.9 3.9zM12 91.1l-.3 4.1-.2-.2zM9.5 91.4l2.5-.3-2.5 .6zM9.5 91.7l2.5-.6-2.4 .9zM9.7 92.3l2.3-1.2-2.2 1.5zM9.8 92.6l2.2-1.5-2.1 1.8zM12 91.1l-1.9 2.3-.1-.3zM12 91.1l-1.7 2.6-.2-.3zM12 91.1l-1.4 3.1-.2-.3zM12 91.1l-1.2 3.3-.2-.2z"/>
<path d="M12 91.1l-.7 3.7-.3-.2zM12 91.1l-.5 3.9-.2-.2zM12 91.1v4.3l-.3-.2zM12 86.8l.3-.2-2.8 4.5zM13 86.4l.4-.1-3.9 4.8zM14.1 86.2l.4-.1-5 5zM14.8 86.2h.4l4.2 4.9zM15.9 86.4l.4 .1 3.1 4.6zM16.9 91.1l.3 4.1-.3 .2zM16.9 86.8l.3 .2 2.2 4.1zM16.9 91.1l.5 3.9-.2 .2zM16.9 91.1l.8 3.7-.3 .2z"/>
<path d="M16.9 91.1l1 3.5-.2 .2zM17.8 87.5l.3 .2 1.3 3.4zM16.9 91.1l1.2 3.3-.2 .2zM16.9 91.1l1.4 3.1-.2 .2zM16.9 91.1l1.6 2.8-.2 .3zM16.9 91.1l1.8 2.6-.2 .2zM18.5 88.3l.2 .3 .7 2.5zM16.9 91.1l1.9 2.3-.1 .3zM16.9 91.1l2 2-.1 .3zM16.9 91.1l2.2 1.8-.2 .2zM19 89.3l.4 1.8zM16.9 91.1l2.3 1.5-.1 .3z"/>
<path d="M16.9 91.1l2.4 1.2-.1 .3zM16.9 91.1l2.4 .9v.3zM16.9 91.1l2.5 .6-.1 .3zM19.4 90.3v.8zM16.9 91.1l2.5 .3v.3zM19.3 90l.1 1.1zM19.2 89.6l.2 1.5zM18.9 88.9l.5 2.2zM18.7 88.6l.7 2.5zM18.3 88l.2 .3 .9 2.8zM18.1 87.7l.2 .3 1.1 3.1zM17.5 87.2l.3 .3 1.6 3.6z"/>
<path d="M17.2 87l.3 .2 1.9 3.9zM16.6 86.6l.3 .2 2.5 4.3zM16.3 86.5l.3 .1 2.8 4.5zM15.5 86.3l.4 .1 3.5 4.7zM15.2 86.2l.3 .1 3.9 4.8zM14.5 86.1l.3 .1 4.6 4.9zM16.9 91.1h2.5v.3zM166.1 97.8l.3 1.8h-.7zM213.3 99.5l1.8-.3v.7zM321.6 99.2l1.8 .3-1.8 .4zM279 105.7l1.3-1.2 .4 .6zM279 113.2l1.8-.3v.7z"/>
<path d="M333.4 112.9l1.8 .3-1.8 .4zM17.1 132.6l.8 3.6h-1.5zM155.5 132.6l.8 3.6h-1.5zM165.7 137.6h.7l-.3 1.7zM247 129.9l.3 1.8h-.7zM262.1 129.2l.3 1.7h-.7zM279 136.7l1.8-.2-.1 .7zM335.2 138.7l1.6-.9 .2 .7zM166.1 140.1l.3 1.8h-.7zM238.3 151.8l.5 .5-1.5 1zM294.5 147.7l.7-.2 .2 1.8zM338.2 144.8l.5 .5-1.5 1.1z"/>
<path d="M165.7 179.8h.7l-.3 1.8zM292.9 173.8l1.1 1.4-.6 .4zM340.4 174.9l1.7-.6-1.3 1.2zM44.6 195.6l1.8-.3v.7zM126.6 195.3l1.8 .3-1.8 .4zM261.7 180.6h.7l-.3 1.7zM275.8 195.7l1.4-1.2 .4 .6zM281.9 191.8l1.7-.6-1.3 1.2zM283.2 208.4l1.3-1.2 .4 .6zM55.8 235l1.8-.3v.7zM128.9 234.7l1.7 .3-1.7 .4zM170 238l.6 .4-1.3 1.3z"/>
<path d="M172.2 231.1l.2 1.8-.7-.1zM17.4 251.2l.4 1.8h-.7zM29.4 251.2l.4 1.8h-.7zM54.1 257.1l1.7-.7-1.3 1.3zM119 257.6l1.8 .3-.3 .7zM17.1 267.5h.7l-.4 1.8zM29.1 263.8h.7l-.4 1.8zM34.1 273l1.1 1.5-.7 .3z"/>
</g>
<text font-size="4.9" x="12.8" y="92.9">N</text>
<text font-size="3.5" x="363.4" y="264.8">Savannah Tank &amp; Equipment Corp.</text>
<text font-size="3.4" x="329.4" y="291.1">REVISIONS</text>
<g font-size="2.5">
<text x="96.9" y="49.4">AG</text>
<text x="76.6" y="70.5">SCALE 2&quot; = 1'-0&quot;</text>
<text x="77.8" y="67.6">SECTION W-W</text>
<text x="138.3" y="81.2">DETAIL AG</text>
<text x="134.3" y="84.2">SCALE 10&quot; = 1'-0&quot;</text>
<text x="72.3" y="208.2">VORTEX BREAKER DETAIL</text>
<text x="77.1" y="211.2">SCALE 2&quot; = 1'-0&quot;</text>
<text x="249.6" y="213.5">NOZZLE N1 DETAIL</text>
<text x="248.8" y="216.5">SCALE 1 1/2&quot; = 1'-0&quot;</text>
<text x="122.2" y="249.7">AH</text>
<text x="148.5" y="249.1">SCALE 10&quot; = 1'-0&quot;</text>
<text x="152.4" y="246.1">DETAIL AH</text>
<text x="77.5" y="290.3">NOZZLE N3 WELD DETAIL</text>
<text x="80.1" y="293.2">SCALE 2 1/2&quot; = 1'-0&quot;</text>
</g>
<g font-size="2.2">
<text x="1.4" y="3.7">FC-14</text>
<text x="179.1" y="3.7">FC-14</text>
</g>
<g font-size="2">
<text x="84.5" y="4.1">2'-4&quot;</text>
<text x="62.3" y="9.9">1'-1 &quot;</text>
<text x="65.6" y="8.9">7</text>
<text x="65.6" y="10.9">8</text>
<text x="84.5" y="6.6">[28]</text>
<text x="95.2" y="11.9">1/4</text>
<text x="108.2" y="10.6">TYP.</text>
<text x="62.3" y="13.8">[13</text>
<text x="65.2" y="13.1">7</text>
<text x="66.6" y="14.6">8</text>
<text x="67.9" y="13.8">]</text>
<text x="29.8" y="21.1">1/4&quot; THK.</text>
<text x="137.2" y="20.8">1/4</text>
<text x="150.1" y="19.6">TYP.</text>
<text x="15.4" y="26.1">6&quot;</text>
<text x="125.1" y="39.7">BTM. DISHED END</text>
<text x="283.4" y="49.8">WS</text>
<text x="83.7" y="55.5">[n14]</text>
<text x="85" y="64">14&quot;</text>
<text x="85.2" y="61.3">N2</text>
<text x="155.9" y="60.3">37.5°</text>
<text x="133.1" y="72.3">1/16&quot;</text>
<text x="134.5" y="76.5">1/4&quot;</text>
<text x="85.8" y="94.4">0°</text>
<text x="264.7" y="100.2">4'-1</text>
<text x="268" y="101.1">16</text>
<text x="268.5" y="99.2">1</text>
<text x="270.1" y="100.2">&quot;</text>
<text x="264.7" y="104.1">[49</text>
<text x="267.6" y="103.3">1</text>
<text x="269" y="104.8">16</text>
<text x="271.3" y="104.1">]</text>
<text x="285.7" y="103.6">SHELL</text>
<text x="305" y="113.7">2'-1&quot;</text>
<text x="163" y="119.2">1'-1 &quot;</text>
<text x="166.3" y="118.3">7</text>
<text x="305" y="116.1">[25]</text>
<text x="163" y="123.1">[13</text>
<text x="165.9" y="122.4">7</text>
<text x="166.3" y="120.2">8</text>
<text x="167.3" y="123.9">8</text>
<text x="168.5" y="123.1">]</text>
<text x="349.8" y="136.4">10&quot;</text>
<text x="350.1" y="133.8">N1</text>
<text x="11.8" y="140.8">270°</text>
<text x="18.7" y="138.3">W</text>
<text x="152.6" y="138.8">W</text>
<text x="172" y="140.4">90°</text>
<text x="242.9" y="143.3">45°</text>
<text x="287.8" y="141">75°</text>
<text x="343.7" y="141.9">10&quot;, 150#,</text>
<text x="343.7" y="144.3">RFWN, SCH.20</text>
<text x="257.9" y="154.2">1'-11</text>
<text x="262.3" y="153.2">11</text>
<text x="262.3" y="155.2">16</text>
<text x="264.5" y="154.2">&quot;</text>
<text x="163" y="161.5">1'-1 &quot;</text>
<text x="166.3" y="160.5">7</text>
<text x="257.9" y="158.1">[23</text>
<text x="257.9" y="161.1">(REF.)</text>
<text x="260.8" y="157.4">11</text>
<text x="263.3" y="158.9">16</text>
<text x="265.6" y="158.1">]</text>
<text x="163" y="165.4">[13</text>
<text x="165.9" y="164.6">7</text>
<text x="166.3" y="162.5">8</text>
<text x="167.3" y="166.1">8</text>
<text x="168.5" y="165.4">]</text>
<text x="257.9" y="163.5">OPENING</text>
<text x="300.3" y="184.6">INLET CONE</text>
<text x="84.8" y="191.9">180°</text>
<text x="300.3" y="186.9">1/4&quot; THK.</text>
<text x="312.8" y="191">5</text>
<text x="84.5" y="196">2'-4&quot;</text>
<text x="309" y="192">2'-6</text>
<text x="309" y="195.9">[30</text>
<text x="312" y="195.2">5</text>
<text x="312.3" y="193">16</text>
<text x="313.4" y="196.6">16</text>
<text x="314.5" y="192">&quot;</text>
<text x="315.6" y="195.9">]</text>
<text x="84.5" y="198.5">[28]</text>
<text x="269.9" y="198.7">(4&quot;)</text>
<text x="148.5" y="218.9">1/4&quot;</text>
<text x="147.7" y="222.2">1/16&quot;</text>
<text x="90.6" y="235.4">1'-8&quot; OD</text>
<text x="90.6" y="237.9">[20]</text>
<text x="169.1" y="236.3">37.5°</text>
<text x="91.7" y="245.3">20&quot;</text>
<text x="91.9" y="242.6">N3</text>
<text x="13.7" y="260.9">4 13/16&quot;</text>
<text x="26.8" y="259">3 7/8&quot;</text>
<text x="39.8" y="260.6">1/4&quot; THK.</text>
<text x="119" y="264.7">WS</text>
<text x="369.8" y="267.7">1517 Telfair Road, Savannah, GA 31415</text>
<text x="362.1" y="274.6">DRAWN BY:</text>
<text x="380.2" y="274.6">SS</text>
<text x="382.1" y="270.3">(912) 233-8902</text>
<text x="399" y="275">Andritz</text>
<text x="362.1" y="278.6">CHK'D BY:</text>
<text x="380.3" y="278.4">AD</text>
<text x="389.2" y="277.7">Wash</text>
<text x="396.5" y="277.7">Liquor</text>
<text x="397.4" y="280.8">EQUIP. -</text>
<text x="404.9" y="277.7">Flash</text>
<text x="412.4" y="277.7">Tank</text>
<text x="40" y="282.2">TOP DISHED END</text>
<text x="40" y="284.5">INSIDE</text>
<text x="320.6" y="287.4">REV</text>
<text x="325.2" y="287.4">D.BY</text>
<text x="330.1" y="287.4">C.BY</text>
<text x="336.6" y="287.4">DATE</text>
<text x="345.8" y="287.4">DESCRIPTION</text>
<text x="362.1" y="286">SCALE:</text>
<text x="362.1" y="282.1">APPROVED BY:</text>
<text x="378.1" y="285.7">1 / 30</text>
<text x="380" y="282.2">HP</text>
<text x="390.8" y="284.4">CUST. PO #4504908554</text>
<text x="362.1" y="289.9">DRAWING NO.:</text>
<text x="377.4" y="289.9">022-26-3</text>
<text x="391.4" y="290">SHT 3 OF 4</text>
<text x="404.9" y="289.9">REV. SET 0</text>
</g>
<text font-size="1.9" x="83.7" y="52.7">n1'-2&quot;</text>
<g font-size="1.5">
<text x="322" y="280.9">1</text>
<text x="326.6" y="280.9">SS</text>
<text x="331.6" y="280.9">AD</text>
<text x="348.1" y="281.1">CERTIFIED</text>
<text x="322" y="283.5">0</text>
<text x="326.6" y="283.5">SS</text>
<text x="331.6" y="283.5">AD</text>
<text x="348.5" y="283.5">APPROVAL</text>
</g>
<g font-size="1.4">
<text x="153.2" y="80.7">1</text>
<text x="167.2" y="245.9">1</text>
<text x="335.1" y="281.1">03-24-26</text>
<text x="335.1" y="283.6">03-02-26</text>
</g>
</svg>
